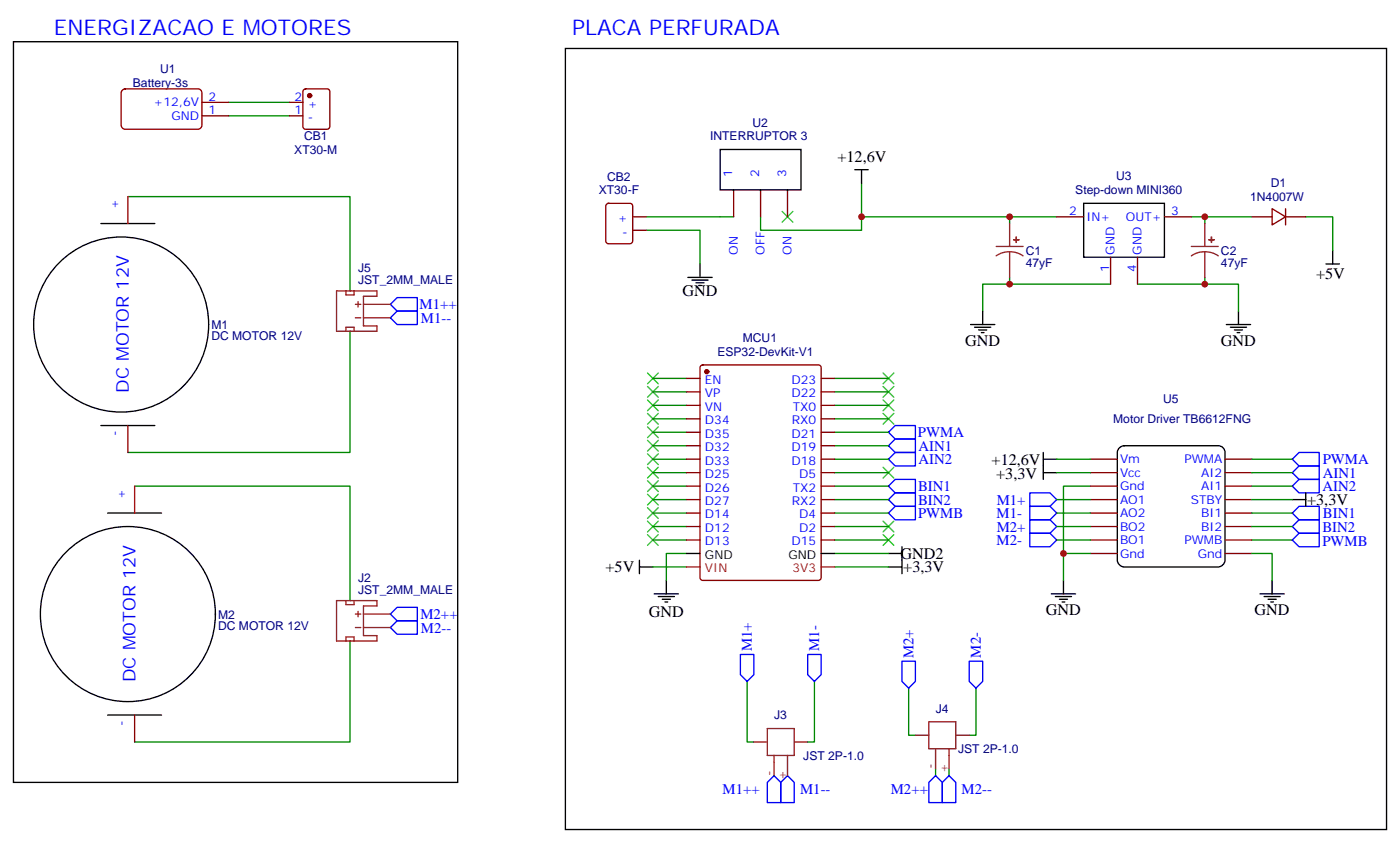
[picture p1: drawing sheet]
<svg xmlns="http://www.w3.org/2000/svg" width="367mm" height="221mm" viewBox="0 0 367 221" stroke-linecap="round" stroke-linejoin="round" font-family="sans-serif">
<path d="M231.4 140.1l2.8 2.8M234.2 140.1l-2.8 2.8" fill="none" stroke="#3c3" stroke-width=".35"/>
<path d="M35.3 127.4h56.4v29.9M91.7 167.9v26.5h-56.4M245.2 201.4v1.8M248.7 201.4v1.8" fill="none" stroke="#008700" stroke-width=".35"/>
<path d="M104.1 78h5.3v3.5h-5.3l-1.8-1.8zM102.3 83.3l1.8-1.8h5.3v3.5h-5.3zM102.3 160.9l1.8-1.8h5.3v3.5h-5.3zM104.1 162.6h5.3v3.6h-5.3l-1.8-1.8z" fill="none" stroke="#00f" stroke-width=".35"/>
<path d="M88.2 157.3h10.6v1.5h-3.6v7.7h3.6v1.4h-10.6zM90.7 157.3v1.1h2.1v-1.1M90.7 167.9v-1h2.1v1M93.1 160.9h1.4M93.1 164.4h1.4M93.8 160.2v1.4M95.2 160.9h7.1M95.2 164.4h7.1" fill="none" stroke="#8c2424" stroke-width=".35"/>
<g fill="#8c2424">
<circle cx="91.7" cy="157.3" r=".18"/>
<circle cx="91.7" cy="167.9" r=".18"/>
</g>
<path d="M33.5 51.5h58.2v24.7M91.7 86.8v31.7h-58.2" fill="none" stroke="#008700" stroke-width=".35"/>
<path d="M88.2 76.2h10.6v1.4h-3.6v7.8h3.6v1.4h-10.6zM90.7 76.2v1.1h2.1v-1.1M93.1 79.7h1.4M93.8 79v1.4M95.2 79.7h7.1M90.7 86.8v-1.1h2.1v1.1M93.1 83.3h1.4M95.2 83.3h7.1" fill="none" stroke="#8c2424" stroke-width=".35"/>
<g fill="#8c2424">
<circle cx="91.7" cy="76.2" r=".18"/>
<circle cx="91.7" cy="86.8" r=".18"/>
</g>
<g fill="none" stroke="#00f" stroke-width=".35">
<path d="M232.8 116.8l1.8-1.8h5.3v3.5h-5.3zM232.8 113.2l1.8-1.7h5.3v3.5h-5.3zM232.8 134.4l1.8-1.8h5.3v3.6h-5.3zM232.8 130.9l1.8-1.8h5.3v3.5h-5.3zM232.8 127.4l1.8-1.8h5.3v3.5h-5.3zM232.8 120.3l1.8-1.8h5.3v3.6h-5.3zM269.9 139.7h5.3l1.7 1.8-1.7 1.7h-5.3zM269.9 136.2h5.3l1.7 1.7-1.7 1.8h-5.3zM269.9 132.6h5.3l1.7 1.8-1.7 1.8h-5.3zM269.9 129.1h5.3l1.7 1.8-1.7 1.7h-5.3zM338.7 137.9l1.7-1.7h5.3v3.5h-5.3zM338.7 134.4l1.7-1.8h5.3v3.6h-5.3z"/>
<path d="M338.7 127.4l1.7-1.8h5.3v3.5h-5.3zM338.7 123.8l1.7-1.7h5.3v3.5h-5.3zM338.7 120.3l1.7-1.8h5.3v3.6h-5.3zM338.7 141.5l1.7-1.8h5.3v3.5h-5.3zM194 171.4h3.6v5.3l-1.8 1.8-1.8-1.8zM211.7 171.4h3.5v5.3l-1.8 1.8-1.7-1.8zM236.4 173.2h3.5v5.3l-1.8 1.8-1.7-1.8zM254 173.2h3.5v5.3l-1.7 1.8-1.8-1.8zM202.8 203.2l1.8 1.8v5.3h-3.5v-5.3zM206.4 203.2l1.7 1.8v5.3h-3.5v-5.3zM245.2 203.2l1.7 1.8v5.3h-3.5v-5.3zM248.7 203.2l1.8 1.8v5.3h-3.6v-5.3z"/>
</g>
<g fill="none" stroke="#008700" stroke-width=".35">
<path d="M60 30.3h15.8M60 26.8h15.8M169.3 56.8h23M199.3 56.8v3.5h26.5v-3.5h38.8M225.8 48v8.8M276.9 56.8h-12.3v1.8M312.2 56.8h3.5v1.8M315.7 56.8h12.4M342.2 56.8h7v8.8M169.3 60.3h14.1v8.8M264.6 74.4h-7.1v7.1M264.6 72.7v1.7h26.4"/>
<path d="M315.7 74.4h8.9v7.1M315.7 72.7v1.7h-17.6M171.1 99.1h8.8M218.7 99.1h14.1M171.1 109.7h8.8M171.1 106.2h8.8M171.1 102.7h8.8M171.1 113.2h8.8M171.1 116.8h8.8M218.7 109.7h14.1M218.7 106.2h14.1M218.7 102.7h14.1"/>
<path d="M218.7 113.2h14.1M218.7 116.8h14.1M171.1 137.9h8.8M171.1 123.8h8.8M171.1 120.3h8.8M171.1 127.4h8.8M171.1 130.9h8.8M171.1 134.4h8.8M218.7 137.9h14.1M218.7 123.8h14.1M218.7 120.3h14.1M218.7 127.4h14.1"/>
<path d="M218.7 130.9h14.1M218.7 134.4h14.1M276.9 137.9h8.9M276.9 123.8h8.9M276.9 120.3h8.9M276.9 130.9h8.9M276.9 134.4h8.9M285.8 127.4h-7.1v17.6M328.1 137.9h10.6M328.1 123.8h10.6M328.1 120.3h10.6M328.1 127.4h10.6"/>
<path d="M328.1 130.9h10.6M328.1 134.4h10.6M171.1 141.5h8.8M171.1 148.5h8.8M179.9 145h-5.3v7M218.7 141.5h14.1M218.7 145h14.1M218.7 148.5h14.1M276.9 141.5h8.9M285.8 145h-7.1v7M328.1 145h5.3v7M328.1 141.5h10.6"/>
<path d="M195.8 178.5v15.9h1.8M213.4 178.5v15.9h-1.7M238.1 180.3v12.3h1.8M255.8 180.3v12.3h-1.8"/>
</g>
<g fill="none" stroke="#8c2424" stroke-width=".35">
<path d="M264.6 58.6v6M315.7 58.6v6M261.1 64.6h7M264.6 66l-1.9 .2-1.6 .8M264.6 66l1.8 .2 1.7 .8M264.6 66v6.7M312.2 64.6h7.1M315.7 66l-1.8 .2-1.7 .8M315.7 66l1.9 .2 1.7 .8M315.7 66v6.7M197.6 194.4h3.5M201.1 190.9h7v7h-7z"/>
<path d="M202.8 197.9v5.3M206.4 197.9v5.3M208.1 194.4h3.6M239.9 192.6h3.5M243.4 189.1h7.1v7h-7.1zM245.2 196.1v5.3M248.7 196.1v5.3M250.5 192.6h3.5"/>
</g>
<g fill="none" stroke="#3c3" stroke-width=".35">
<path d="M205 55.4l2.8 2.8M207.8 55.4l-2.8 2.8M169.7 97.7l2.8 2.8M172.5 97.7l-2.8 2.8M231.4 97.7l2.8 2.8M234.2 97.7l-2.8 2.8M169.7 118.9l2.8 2.8M169.7 115.4l2.8 2.8M169.7 111.8l2.8 2.9M169.7 108.3l2.8 2.8M169.7 104.8l2.8 2.8M169.7 101.2l2.8 2.9"/>
<path d="M172.5 118.9l-2.8 2.8M172.5 115.4l-2.8 2.8M172.5 111.8l-2.8 2.9M172.5 108.3l-2.8 2.8M172.5 104.8l-2.8 2.8M172.5 101.2l-2.8 2.9M231.4 108.3l2.8 2.8M231.4 104.8l2.8 2.8M231.4 101.2l2.8 2.9M234.2 108.3l-2.8 2.8M234.2 104.8l-2.8 2.8M234.2 101.2l-2.8 2.9"/>
<path d="M169.7 136.5l2.8 2.8M169.7 133l2.8 2.8M169.7 129.5l2.8 2.8M169.7 125.9l2.8 2.9M169.7 122.4l2.8 2.8M172.5 136.5l-2.8 2.8M172.5 133l-2.8 2.8M172.5 129.5l-2.8 2.8M172.5 125.9l-2.8 2.9M172.5 122.4l-2.8 2.8M231.4 136.5l2.8 2.8M231.4 122.4l2.8 2.8"/>
<path d="M234.2 136.5l-2.8 2.8M234.2 122.4l-2.8 2.8M169.7 140.1l2.8 2.8M172.5 140.1l-2.8 2.8"/>
</g>
<g fill="none" stroke="#000" stroke-width=".35">
<path d="M3.5 10.9h116.4v194.1h-116.4zM148.2 12.7h215.2v204.6h-215.2zM188.7 39.2h21.2v10.5h-21.2zM26.5 58.6h14.1M224 44.4h3.5M225.8 44.4v3.6M284 53.3h21.2v14.1h-21.2zM180.3 72.7h6.3M181.3 73.4h4.3M182.4 74.1h2.1M183.1 74.8h.7M183.4 69.1v3.6"/>
<path d="M347.5 69.1h3.5M349.2 65.6v3.5M254.4 85h6.3M255.4 85.7h4.2M256.5 86.4h2.1M257.2 87.1h.7M257.5 81.5v3.5M321.4 85h6.3M322.4 85.7h4.3M323.5 86.4h2.1M324.2 87.1h.7M324.6 81.5v3.5"/>
<path d="M26.5 111.5h14.1M273.4 118.5v7.1M293.4 117.3l1.2-.5h24.7a1.76 1.76 0 0 1 1.7 1.7v28.3a1.89 1.89 0 0 1-1.7 1.7h-24.7a1.89 1.89 0 0 1-1.8-1.7v-28.3zM28.2 134.4h14.1M273.4 120.3h3.5M273.4 123.8h3.5M338.7 130.9h3.5M342.2 129.1v3.5M167.6 148.5h3.5M167.6 146.8v3.5M171.4 155.6h6.4M172.5 156.3h4.2"/>
<path d="M173.6 157h2.1M174.3 157.7h.7M174.6 152v3.6M179.9 145h3.5M215.2 145h3.5M232.8 145h3.6M232.8 148.5h3.6M236.4 143.2v7.1M275.5 155.6h6.4M276.6 156.3h4.2M277.6 157h2.2M278.3 157.7h.7"/>
<path d="M278.7 152v3.6M330.2 155.6h6.3M331.3 156.3h4.2M332.3 157h2.1M333 157.7h.7M333.4 152v3.6M28.2 187.3h14.1"/>
<circle cx="31.7" cy="85" r="22.9"/>
<circle cx="33.5" cy="160.9" r="22.9"/>
</g>
<g fill="none" stroke="#870000" stroke-width=".35">
<path d="M52.9 26.8h7.1M52.9 30.3h7.1M75.8 26.8h3.6M75.8 30.3h3.6M79.6 23.5l.5-.2h5.6a.71 .71 0 0 1 .7 .7v9.4l-.7 .5h-5.6l-.5-.3-.2-.4v-9.2zM159 53.5l.5-.2h5.6a.71 .71 0 0 1 .7 .7l-.1 9.4-.6 .5h-5.6l-.5-.3-.3-.5v-9.1zM165.8 56.8h3.5M192.3 49.7v7.1M199.3 49.7v7.1M206.4 49.7v7.1M276.9 56.8h7.1M305.2 56.8h7"/>
<path d="M328.1 56.8h5.3M333.4 54.7l3.5 2.1-3.5 2.1zM336.9 56.8h5.3M336.9 54.7v4.2M165.8 60.3h3.5M291 67.4v7M298.1 67.4v7M179.9 99.1h3.5M183.7 95.8l.4-.2h30.4a.71 .71 0 0 1 .7 .7l-.1 55.3-.6 .4h-30.4l-.4-.2-.3-.5v-55zM215.2 99.1h3.5M33.5 111.5v7M179.9 102.7h3.5"/>
<path d="M179.9 106.2h3.5M179.9 109.7h3.5M179.9 113.2h3.5M179.9 116.8h3.5M215.2 102.7h3.5M215.2 106.2h3.5M215.2 109.7h3.5M215.2 113.2h3.5M215.2 116.8h3.5M179.9 120.3h3.5M179.9 123.8h3.5M179.9 127.4h3.5"/>
<path d="M179.9 130.9h3.5M179.9 134.4h3.5M179.9 137.9h3.5M215.2 120.3h3.5M215.2 123.8h3.5M215.2 127.4h3.5M215.2 130.9h3.5M215.2 134.4h3.5M215.2 137.9h3.5M285.8 120.3h7M285.8 123.8h7M285.8 127.4h7"/>
<path d="M285.8 130.9h7M285.8 134.4h7M285.8 137.9h7M321 120.3h7.1M321 123.8h7.1M321 127.4h7.1M321 130.9h7.1M321 134.4h7.1M321 137.9h7.1M179.9 141.5h3.5M215.2 141.5h3.5M285.8 141.5h7"/>
<path d="M285.8 145h7M321 141.5h7.1M321 145h7.1M35.3 187.3v7.1"/>
</g>
<path d="M33.5 51.5v7.1M35.3 127.4v7M179.9 148.5h3.5M215.2 148.5h3.5" fill="none" stroke="#f00" stroke-width=".35"/>
<g fill="#870000" stroke="#870000" stroke-width=".35">
<circle cx="185.2" cy="97.4" r=".53"/>
<circle cx="81.1" cy="25" r=".53"/>
</g>
<g fill="#8c2424" stroke="#8c2424" stroke-width=".35">
<path d="M316.8 62.8h1.4z"/>
<path d="M317.5 62.1v1.4z"/>
<path d="M265.6 62.8h1.5z"/>
<path d="M266.3 62.1v1.4z"/>
</g>
<path d="M32 23.7l.8-.4h19.1a1.06 1.06 0 0 1 1 1v8.5l-.2 .6-.5 .4-19.4 .1-.6-.3-.5-.8v-8.5z" fill="none" stroke="#900" stroke-width=".35"/>
<g fill="#c00">
<circle cx="225.8" cy="56.8" r=".88"/>
<circle cx="264.6" cy="56.8" r=".88"/>
<circle cx="278.7" cy="145" r=".88"/>
<circle cx="315.7" cy="74.4" r=".88"/>
<circle cx="315.7" cy="56.8" r=".88"/>
<circle cx="264.6" cy="74.4" r=".88"/>
</g>
<g font-size="5.6" fill="#00f">
<text x="14.1" y="9.2">ENERGIZACAO E MOTORES</text>
<text x="149.9" y="9.2">PLACA PERFURADA</text>
</g>
<g font-size="4.6" fill="#00f">
<text x="33.7" y="102.9" transform="rotate(-90 33.7 102.9)">DC MOTOR 12V</text>
<text x="35.5" y="178.7" transform="rotate(-90 35.5 178.7)">DC MOTOR 12V</text>
</g>
<g font-size="4.2">
<text x="219.5" y="42.3">+12,6V</text>
<text x="178.9" y="77.6">GND</text>
<text x="344.9" y="73.1">+5V</text>
<text x="252.9" y="90.7">GND</text>
<text x="320" y="90.7">GND</text>
<text x="259.9" y="121.7">+12,6V</text>
<text x="261.1" y="125.6">+3,3V</text>
<text x="342.5" y="132.3">+3,3V</text>
<text x="158.7" y="150">+5V</text>
<text x="236" y="146.4">GND2</text>
<text x="236.7" y="149.9">+3,3V</text>
<text x="170" y="161.7">GND</text>
<text x="274.1" y="161.2">GND</text>
<text x="328.8" y="161.2">GND</text>
</g>
<g font-size="3.9" fill="#00f">
<text x="110" y="81">M1++</text>
<text x="110.3" y="84.6">M1--</text>
<text x="240.6" y="114.6">PWMA</text>
<text x="240.7" y="118.1">AIN1</text>
<text x="240.7" y="121.7">AIN2</text>
<text x="346.6" y="121.6">PWMA</text>
<text x="346.7" y="125.1">AIN1</text>
<text x="240.6" y="128.7">BIN1</text>
<text x="346.5" y="128.7">AIN2</text>
<text x="240.6" y="135.8">PWMB</text>
<text x="240.6" y="132.2">BIN2</text>
<text x="261.2" y="135.7">M1-</text>
<text x="261.2" y="132.3">M1+</text>
<text x="346.7" y="135.7">BIN1</text>
<text x="261.2" y="142.8">M2-</text>
<text x="261.2" y="139.3">M2+</text>
<text x="346.5" y="139.2">BIN2</text>
<text x="346.6" y="142.9">PWMB</text>
<text x="110.2" y="162.2">M2++</text>
<text x="110.3" y="165.7">M2--</text>
<text x="197" y="170.6" transform="rotate(-90 197 170.6)">M1+</text>
<text x="214.7" y="170.5" transform="rotate(-90 214.7 170.5)">M1-</text>
<text x="239.4" y="172.4" transform="rotate(-90 239.4 172.4)">M2+</text>
<text x="257" y="172.3" transform="rotate(-90 257 172.3)">M2-</text>
<text x="189.3" y="208">M1++</text>
<text x="209.7" y="208">M1--</text>
<text x="233.4" y="208">M2++</text>
<text x="252" y="208">M2--</text>
</g>
<g font-size="3.2" fill="#000080">
<text x="34.8" y="22.7">Battery-3s</text>
<text x="42" y="19.1">U1</text>
<text x="197.2" y="33.3">U2</text>
<text x="77.1" y="40.3">XT30-M</text>
<text x="79.7" y="36.8">CB1</text>
<text x="186.1" y="36.8">INTERRUPTOR 3</text>
<text x="159.1" y="47.3">CB2</text>
<text x="292.5" y="47.3">U3</text>
<text x="156.9" y="50.8">XT30-F</text>
<text x="281.8" y="50.8">Step-down MINI360</text>
<text x="327.6" y="52.6">1N4007W</text>
<text x="333" y="49">D1</text>
<text x="93.9" y="71.3">J5</text>
<text x="268.8" y="69.9">47yF</text>
<text x="268.8" y="66.7">C1</text>
<text x="320" y="69.9">47yF</text>
<text x="320" y="66.7">C2</text>
<text x="93.9" y="74.4">JST_2MM_MALE</text>
<text x="55.4" y="89.1">DC MOTOR 12V</text>
<text x="55.4" y="86.2">M1</text>
<text x="194.7" y="89.6">MCU1</text>
<text x="188" y="93.2">ESP32-DevKit-V1</text>
<text x="304.8" y="105.6">U5</text>
<text x="291.7" y="110.8">Motor Driver TB6612FNG</text>
<text x="93.9" y="155.6">JST_2MM_MALE</text>
<text x="93.9" y="152.4">J2</text>
<text x="57.1" y="165">DC MOTOR 12V</text>
<text x="57.1" y="162">M2</text>
<text x="202.9" y="188.4">J3</text>
<text x="245.2" y="186.7">J4</text>
<text x="251.1" y="197.3">JST 2P-1.0</text>
<text x="210.5" y="199">JST 2P-1.0</text>
</g>
<g font-size="3.2" fill="#00f">
<text x="40.2" y="27.9">+12,6V</text>
<text x="54.7" y="30">1</text>
<text x="54.7" y="26.5">2</text>
<text x="77.2" y="26.5">2</text>
<text x="77.2" y="30">1</text>
<text x="80.7" y="28.2">+</text>
<text x="44.9" y="31.4">GND</text>
<text x="80.7" y="31.8">-</text>
<text x="191.9" y="46.5" transform="rotate(-90 191.9 46.5)">1</text>
<text x="199" y="46.5" transform="rotate(-90 199 46.5)">2</text>
<text x="206" y="46.5" transform="rotate(-90 206 46.5)">3</text>
<text x="31" y="54.8" transform="rotate(-90 31 54.8)">+</text>
<text x="161.9" y="58.2">+</text>
<text x="280.2" y="56.4">2</text>
<text x="284.7" y="57.9">IN+</text>
<text x="295.1" y="57.9">OUT+</text>
<text x="306.9" y="56.4">3</text>
<text x="163.1" y="61.7">-</text>
<text x="193.3" y="66.7" transform="rotate(-90 193.3 66.7)">ON</text>
<text x="200.4" y="66.7" transform="rotate(-90 200.4 66.7)">OFF</text>
<text x="207.4" y="66.7" transform="rotate(-90 207.4 66.7)">ON</text>
<text x="290.7" y="71.2" transform="rotate(-90 290.7 71.2)">1</text>
<text x="292.1" y="66.7" transform="rotate(-90 292.1 66.7)">GND</text>
<text x="297.7" y="71.2" transform="rotate(-90 297.7 71.2)">4</text>
<text x="299.2" y="66.7" transform="rotate(-90 299.2 66.7)">GND</text>
<text x="184.7" y="100.5">EN</text>
<text x="207.4" y="100.5">D23</text>
<text x="184.7" y="104.1">VP</text>
<text x="184.7" y="107.6">VN</text>
<text x="207.4" y="104.1">D22</text>
<text x="207.7" y="107.6">TX0</text>
<text x="184.7" y="111.1">D34</text>
<text x="207.5" y="111.1">RX0</text>
<text x="31" y="114.3" transform="rotate(-90 31 114.3)">-</text>
<text x="184.7" y="114.7">D35</text>
<text x="184.7" y="118.2">D32</text>
<text x="207.4" y="118.2">D19</text>
<text x="207.4" y="114.7">D21</text>
<text x="184.7" y="121.7">D33</text>
<text x="184.7" y="125.2">D25</text>
<text x="207.4" y="121.7">D18</text>
<text x="209.4" y="125.2">D5</text>
<text x="293.5" y="121.4">Vm</text>
<text x="293.5" y="124.9">Vcc</text>
<text x="310.4" y="121.4">PWMA</text>
<text x="314.8" y="124.9">AI2</text>
<text x="32.8" y="130.7" transform="rotate(-90 32.8 130.7)">+</text>
<text x="184.7" y="128.8">D26</text>
<text x="207.7" y="128.8">TX2</text>
<text x="293.5" y="128.4">Gnd</text>
<text x="293.5" y="131.9">AO1</text>
<text x="312.1" y="131.9">STBY</text>
<text x="314.8" y="128.4">AI1</text>
<text x="184.7" y="132.3">D27</text>
<text x="184.7" y="135.8">D14</text>
<text x="207.5" y="132.3">RX2</text>
<text x="209.4" y="135.8">D4</text>
<text x="293.5" y="135.5">AO2</text>
<text x="314.8" y="135.5">BI1</text>
<text x="184.7" y="139.3">D12</text>
<text x="184.7" y="142.9">D13</text>
<text x="207.4" y="142.9">D15</text>
<text x="209.4" y="139.3">D2</text>
<text x="293.5" y="139">BO2</text>
<text x="293.5" y="142.5">BO1</text>
<text x="310.4" y="142.5">PWMB</text>
<text x="314.8" y="139">BI2</text>
<text x="293.5" y="146.1">Gnd</text>
<text x="313.9" y="146.1">Gnd</text>
<text x="32.8" y="190.1" transform="rotate(-90 32.8 190.1)">-</text>
</g>
<g font-size="3.2">
<text x="184.7" y="146.4">GND</text>
<text x="206.6" y="146.4">GND</text>
</g>
<g font-size="3.2" fill="#f00">
<text x="184.7" y="149.9">VIN</text>
<text x="207.7" y="149.9">3V3</text>
</g>
<g font-size="3.2" fill="#8d2323">
<text x="202.5" y="203.2" transform="rotate(-90 202.5 203.2)">-</text>
<text x="244.8" y="201.5" transform="rotate(-90 244.8 201.5)">-</text>
<text x="248.4" y="202.6" transform="rotate(-90 248.4 202.6)">+</text>
<text x="206" y="204.4" transform="rotate(-90 206 204.4)">+</text>
</g>
</svg>
